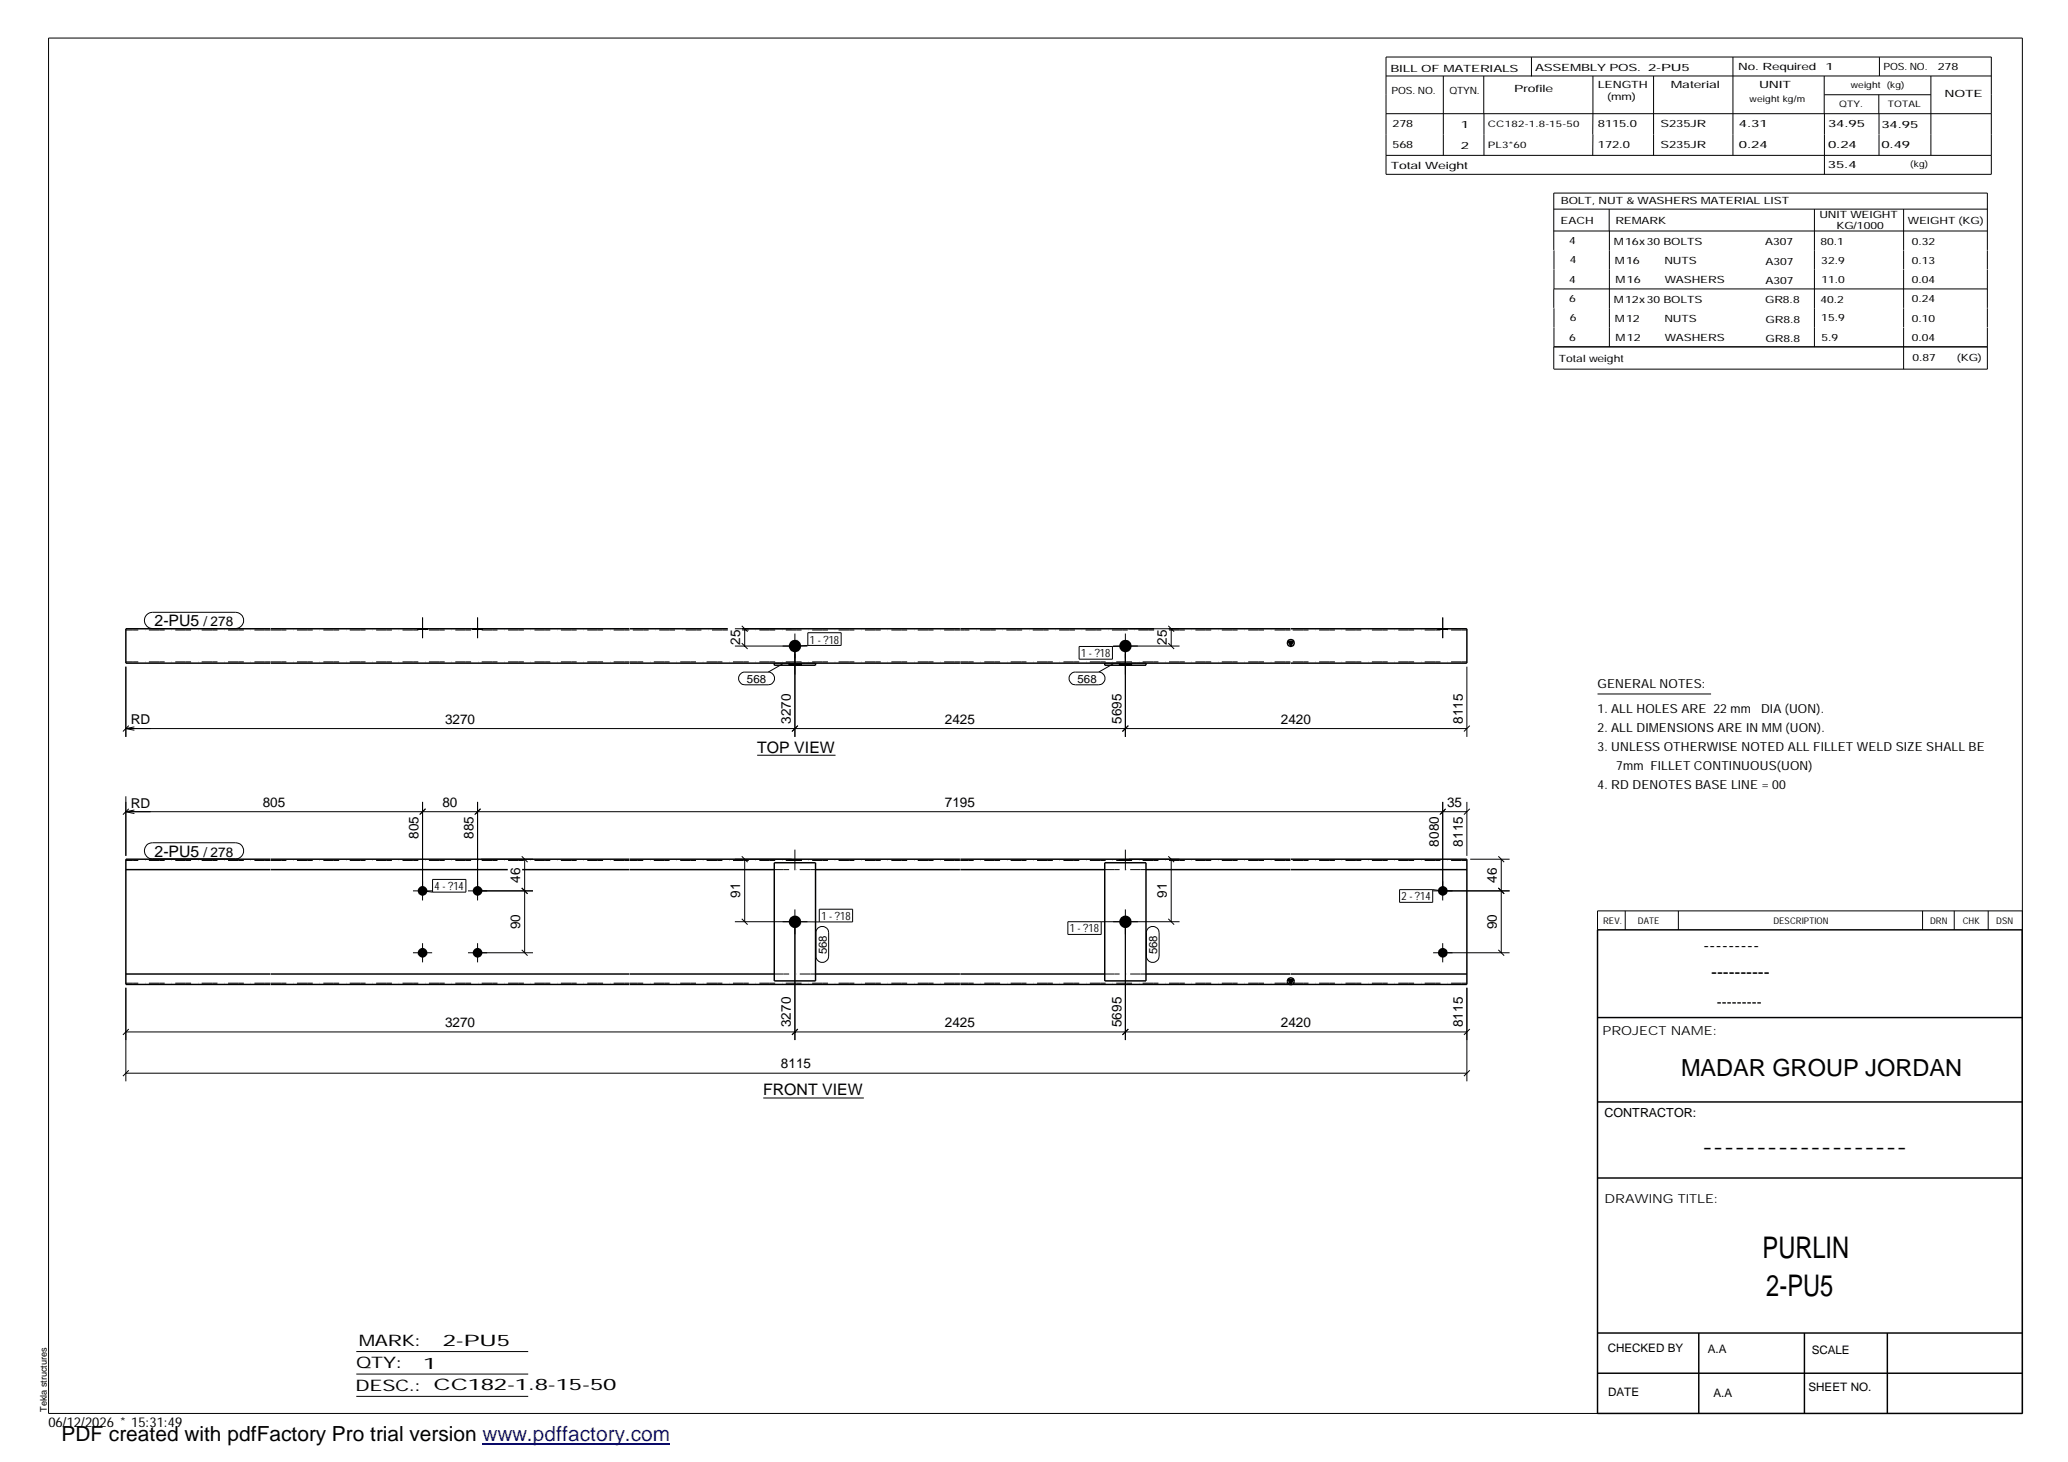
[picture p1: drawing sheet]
<svg xmlns="http://www.w3.org/2000/svg" width="420mm" height="297mm" viewBox="0 0 420 297" stroke-linecap="round" stroke-linejoin="round" font-family="sans-serif">
<g fill="none" stroke="#000" stroke-width=".2">
<path d="M9.9 7.7h401v279.5h-401zM281.6 11.6h123v23.8h-123zM281.6 15.4h123M293.2 15.4v16.2M301.5 15.4v7.7M311.1 11.6v3.9M323.6 15.4v16.2M336 15.4v16.2M352.1 11.6v20M370.6 15.4v7.7M370.7 19.2h21.6M381.7 19.2v3.9"/>
<path d="M381.8 11.6v3.8M392.3 15.4v16.2M281.6 23.1h123M281.6 31.6h123M301.5 23.1v8.5M370.7 23.1v12.3M381.8 23.1v8.5M315.7 46.9h88.1M315.7 50.8v-11.6h88.1v11.6M315.7 42.5h88.1M315.7 58.7v3.9M315.7 58.7h88.1"/>
<path d="M315.7 50.9v7.8M326.9 42.5v4.4M327 46.9v23.6M368.6 42.5v28M386.8 42.5v8.3M386.8 50.9v3.8M386.8 54.8v7.8M403.8 50.9v3.8M403.8 54.8v7.8M315.7 62.6v7.9M386.8 62.6v3.9M386.8 66.6v8.4"/>
<path d="M403.8 62.6v3.9M403.8 66.6v8.4h-88.1M403.8 70.5h-88.1v4.5M25.6 135.5v14.2M29.8 124.9l.6-.4 .6-.1h16.9a1.65 1.65 0 0 1 1.6 1.7 1.65 1.65 0 0 1-1.6 1.6h-16.9a1.65 1.65 0 0 1-1.5-1 1.65 1.65 0 0 1 .3-1.8zM84.9 127.7v.3M85.9 125.5v4.2M86.8 127.7v.3M96.1 127.7v.3M97 125.5v4.2M98 127.7v.3M149.3 131.3h14.7"/>
<path d="M149.3 127.7h11.5M150.6 136.8l.5-.2h5a1.29 1.29 0 0 1 1.3 1.2 1.29 1.29 0 0 1-1.3 1.3h-4.8a1.3 1.3 0 0 1-1.2-.9 1.3 1.3 0 0 1 .5-1.4zM150.7 130.7l1.2 1.2M150.7 127.2l1.2 1.1M151.3 127.7v3.6M159 134.9l-2.9 1.7M160.3 134.7v.5M161.5 128.7v21M162.8 134.7v.5M164.1 128.6h6.8v2.5h-6.8zM164.1 131.1l-2.6 .2M217.6 136.9l.6-.3h5a1.29 1.29 0 0 1 1.3 1.2 1.29 1.29 0 0 1-1.3 1.3h-4.7a1.29 1.29 0 0 1-1.2-.8 1.29 1.29 0 0 1 .3-1.4z"/>
<path d="M219.2 131.3h6.8v2.6h-6.8zM226.1 131.3h13.5M226.2 134.9l-3 1.7M227.4 134.7v.5M228.6 128.7v21M228.6 131.3h-2.6M229.4 127.7h10.2M229.9 134.7v.5M237.4 130.7l1.1 1.2M237.4 127.2l1.1 1.1M238 127.7v3.6M292.1 127.7v.3"/>
<path d="M293.1 125.5v4.2M294.1 127.7v.3M298 135.5v14.2M25.6 148h272.4M25.6 148l1.7 .4M26.2 147.4l-1.2 1.2M27.3 147.7l-1.7 .3M153.8 153.4h16M162.1 147.4l-1.2 1.2M229.2 147.4l-1.2 1.2M298.6 147.4l-1.2 1.2M324.6 141h23"/>
<path d="M25.6 161.8v12.1M25.6 164.9h272.4M25.6 164.9l1.7 .4M26.2 164.3l-1.2 1.2M27.3 164.6l-1.7 .3M29.8 171.7l.6-.3 .6-.2h16.9a1.63 1.63 0 0 1 1.6 1.7 1.63 1.63 0 0 1-1.6 1.6h-16.9a1.64 1.64 0 0 1-1.5-1 1.64 1.64 0 0 1 .3-1.8zM85.9 162.9v20.1M86.4 164.3l-1.1 1.2M87.9 178.7h6.8v2.6h-6.8zM96.6 165.4l1-1.1-1.2 1.2M97 162.9v20.1M97.7 174.6h10.6"/>
<path d="M106 174l1.2 1.2M106.6 174.6v19M149.3 174.6h11.5M150.7 174l1.2 1.2M151.3 174.6v12.7M160.3 174.6v.2M161.5 172.6v4.2M162.8 174.6v.2M227.4 174.6v.2M228.6 172.6v4.2M229.4 174.6h10.2M229.9 174.6v.2"/>
<path d="M237.4 174l1.1 1.2M238 174.6v12.7M293.1 162.9v20.1M293.7 164.4l-1.2 1.1M293.7 164.3l-1 1.1M298 162.9v11M298.6 164.3l-1.2 1.2M298.7 174.6h8M304.4 174l1.2 1.2M305 174.6v19M83.9 181h3.9M83.9 193.6h3.9"/>
<path d="M85.9 191.6v3.9M85.9 181l2 .3M95.1 181h13.2M95.1 193.6h13.2M97 191.6v3.9M106 193l1.2 1.2M106 180.4l1.2 1.2M149.3 187.3h14.7M150.7 186.7l1.2 1.2M161.5 184.8v26.5M161.5 187.3h5M166.2 188.6a1.31 1.31 0 0 1 1.4-.3 1.31 1.31 0 0 1 .8 1.2v4.8a1.29 1.29 0 0 1-1.3 1.2 1.29 1.29 0 0 1-1.3-1.2v-5z"/>
<path d="M166.5 184.7h6.7v2.6h-6.7zM223.7 187.3v2.6h-6.7v-2.6h22.6M228.6 184.8v26.5M233.3 188.6a1.31 1.31 0 0 1 1.4-.3 1.31 1.31 0 0 1 .8 1.2v4.8a1.29 1.29 0 0 1-1.3 1.2 1.29 1.29 0 0 1-1.3-1.2v-5zM237.4 186.7l1.1 1.2M284.4 180.7h6.7v2.6h-6.7zM291.1 180.7l2 .3M291.2 181h15.5M291.2 193.6h15.5M293.1 191.6v3.9M304.4 193l1.2 1.2M304.4 180.4l1.2 1.2"/>
<path d="M330.2 185.1v3.8M341 185.1v3.8M390.6 185.1v3.8M397 185.1v3.8M403.9 185.1v3.8M410.9 185.1h-86.3v3.8M25.6 218h272.4M25.6 200.7v19M25.6 209.7h272.4M26.2 217.5l-1.2 1.1M26.2 209.1l-1.2 1.2M162.1 209.1l-1.2 1.2"/>
<path d="M229.2 209.1l-1.2 1.2M298 200.7v19M298.6 217.5l-1.2 1.1M298.6 209.1l-1.2 1.2M155.1 223.1h20.4M72.4 274.6h34.9M72.4 279.2h34.9M72.4 283.7h34.9"/>
</g>
<path d="M160.3 174.7h2.5M227.4 174.7h2.5" fill="none" stroke="#000" stroke-width=".25"/>
<g fill="#000">
<path d="M261.7 130.3h1.1l-.5 1zM261.7 199h1.1l-.5 1z"/>
<path d="M84.9 127.7h1.9v.3h-1.9z" fill-rule="evenodd"/>
<path d="M84.9 127.7h1.9v.3h-1.9z" fill-rule="evenodd"/>
<path d="M96.1 127.7h1.9v.3h-1.9z" fill-rule="evenodd"/>
<path d="M96.1 127.7h1.9v.3h-1.9z" fill-rule="evenodd"/>
<path d="M292.1 127.7h2v.3h-2z" fill-rule="evenodd"/>
<path d="M292.1 127.7h2v.3h-2z" fill-rule="evenodd"/>
<circle cx="161.5" cy="131.3" r="1.25"/>
<circle cx="228.7" cy="131.3" r="1.25"/>
<circle cx="85.8" cy="181" r=".96"/>
<circle cx="85.8" cy="193.6" r=".96"/>
<circle cx="97" cy="181" r=".96"/>
<circle cx="97" cy="193.6" r=".96"/>
<circle cx="161.5" cy="187.3" r="1.27"/>
<circle cx="228.7" cy="187.3" r="1.27"/>
<circle cx="293.1" cy="193.6" r=".97"/>
<circle cx="293.1" cy="181" r=".97"/>
</g>
<g fill="none" stroke="#000" stroke-width=".3">
<path d="M54.9 127.7h-29.3v7h29.3M55 134.7h72.9M55 127.7h72.9M128 134.7h67M128 127.7h19.9M150.8 127.7h44.2M157.3 134.7v.5h8.4v-.5M195.1 134.7h67.1M195.1 127.7h39.4M224.5 134.7v.5h8.3v-.5M237.4 127.7h24.8M261.7 130.3h1.1l-.5 1z"/>
<path d="M262.3 127.7h35.7v7h-35.7M25.6 176.7h29.3M54.9 174.6h-29.3v25.4h29.3M55 176.7h48.2M55 174.6h72.9M106.1 176.7h21.8M128 176.7h29.3M128 174.6h67M157.3 175.3h8.4v24h-8.4zM165.7 176.7h29.3M195.1 176.7h29.4M195.1 174.6h67.1"/>
<path d="M224.5 175.3h8.3v24h-8.3zM232.8 176.7h29.4M262.3 174.6h35.7v25.4h-35.7M262.3 176.7h35.7M25.6 197.9h29.3M55 197.9h72.9M128 197.9h29.3M165.7 197.9h29.3M195.1 197.9h29.4M232.8 197.9h29.4M261.7 199h1.1l-.5 1zM262.3 197.9h35.7"/>
<path d="M324.6 188.9h86.2l.1 98.3h-86.3zM55 200h72.9M128 200h67M195.1 200h67.1M324.6 206.7h86.3M324.6 239.3h86.3M324.6 223.9h86.3M324.6 270.8h86.3M324.6 279h86.3M345.1 270.8v16.4M366.6 270.8v16.4M383.5 270.8v16.4"/>
<circle cx="262.2" cy="130.6" r=".71"/>
<circle cx="262.2" cy="199.4" r=".71"/>
</g>
<g fill="none" stroke="#000" stroke-width=".2" stroke-dasharray="1.1 0 2.1 .7 0 1.4" stroke-linecap="butt">
<path d="M54.9 134.5h-29.3M54.9 128h-29.3M127.9 134.5h-72.9M127.9 128h-72.9M147.9 128h-19.9M157.3 134.7h8.4M195 134.5h-67M195 128h-44.2M224.5 134.7h8.3M234.5 128h-39.4M262.2 134.5h-67.1M262.2 128h-24.8"/>
<path d="M298 134.5h-35.7M298 128h-35.7M54.9 174.8h-29.3M127.9 174.8h-72.9M165.7 176.7h-8.4M195 174.8h-67M232.8 176.7h-8.3M262.2 174.8h-67.1M298 174.8h-35.7M54.9 199.8h-29.3M127.9 199.8h-72.9M165.7 197.9h-8.4"/>
<path d="M195 199.8h-67M232.8 197.9h-8.3M262.2 199.8h-67.1M298 199.8h-35.7"/>
</g>
<path d="M160.3 134.9h2.5M227.4 134.9h2.5" fill="none" stroke="#000" stroke-width=".42"/>
<path d="M98 293.3h38.2" fill="none" stroke="#00f" stroke-width=".3"/>
<g font-size="6.1">
<text x="358.1" y="255.5">PURLIN</text>
<text x="358.9" y="263.3">2-PU5</text>
</g>
<text font-size="4.8" x="341.5" y="218.6">MADAR GROUP JORDAN</text>
<text font-size="4.2" x="12.5" y="292.7">PDF created with pdfFactory Pro trial version www.pdffactory.com</text>
<g font-size="3.6">
<text x="346.1" y="193.2">---------</text>
<text x="347.7" y="198.6">----------</text>
<text x="345.8" y="234.2">-------------------</text>
</g>
<g font-size="3.2">
<text x="31.4" y="127.3">2-PU5</text>
<text x="153.8" y="152.9">TOP VIEW</text>
<text x="31.4" y="174.1">2-PU5</text>
<text x="155.1" y="222.6">FRONT VIEW</text>
<text x="72.9" y="273.5">MARK:</text>
<text x="90" y="273.5">2-PU5</text>
<text x="72.4" y="278">QTY:</text>
<text x="86" y="278.1">1</text>
<text x="72.2" y="282.6">DESC.:</text>
<text x="88.1" y="282.4">CC182-1.8-15-50</text>
</g>
<text font-size="3" x="348.8" y="204.5">---------</text>
<g font-size="2.8">
<text x="41.4" y="127.3">/ 278</text>
<text x="150.4" y="131" transform="rotate(-90 150.4 131)">25</text>
<text x="237.1" y="131" transform="rotate(-90 237.1 131)">25</text>
<text x="26.6" y="147.2">RD</text>
<text x="90.4" y="147.1">3270</text>
<text x="160.7" y="147.1" transform="rotate(-90 160.7 147.1)">3270</text>
<text x="192" y="147.1">2425</text>
<text x="227.8" y="147.1" transform="rotate(-90 227.8 147.1)">5695</text>
<text x="260.2" y="147.1">2420</text>
<text x="297.2" y="147.1" transform="rotate(-90 297.2 147.1)">8115</text>
<text x="26.6" y="164.1">RD</text>
<text x="53.4" y="164">805</text>
<text x="89.9" y="164">80</text>
<text x="192" y="164">7195</text>
<text x="294" y="164">35</text>
<text x="85" y="170.5" transform="rotate(-90 85 170.5)">805</text>
<text x="96.2" y="170.5" transform="rotate(-90 96.2 170.5)">885</text>
<text x="292.4" y="172.1" transform="rotate(-90 292.4 172.1)">8080</text>
<text x="297.2" y="172.1" transform="rotate(-90 297.2 172.1)">8115</text>
<text x="41.4" y="174.1">/ 278</text>
<text x="105.7" y="179.4" transform="rotate(-90 105.7 179.4)">46</text>
<text x="304.1" y="179.4" transform="rotate(-90 304.1 179.4)">46</text>
<text x="150.4" y="182.5" transform="rotate(-90 150.4 182.5)">91</text>
<text x="237.1" y="182.5" transform="rotate(-90 237.1 182.5)">91</text>
<text x="105.7" y="188.8" transform="rotate(-90 105.7 188.8)">90</text>
<text x="304.1" y="188.8" transform="rotate(-90 304.1 188.8)">90</text>
<text x="90.4" y="208.7">3270</text>
<text x="160.7" y="208.7" transform="rotate(-90 160.7 208.7)">3270</text>
<text x="192" y="208.7">2425</text>
<text x="227.8" y="208.7" transform="rotate(-90 227.8 208.7)">5695</text>
<text x="260.2" y="208.7">2420</text>
<text x="297.2" y="208.7" transform="rotate(-90 297.2 208.7)">8115</text>
<text x="158.7" y="217.1">8115</text>
<text x="9.8" y="290">06/12/2026 * 15:31:49</text>
</g>
<g font-size="2.5">
<text x="324.6" y="139.9">GENERAL NOTES:</text>
<text x="324.6" y="148.7">2. ALL DIMENSIONS ARE IN MM (UON).</text>
<text x="324.6" y="144.9">1. ALL HOLES ARE 22 mm</text>
<text x="357.8" y="144.9">DIA (UON).</text>
<text x="324.6" y="152.5">3. UNLESS OTHERWISE NOTED ALL FILLET WELD SIZE SHALL BE</text>
<text x="324.6" y="160.2">4. RD DENOTES BASE LINE = 00</text>
<text x="328.4" y="156.4">7mm FILLET CONTINUOUS(UON)</text>
<text x="325.6" y="210.3">PROJECT NAME:</text>
<text x="326" y="226.9">CONTRACTOR:</text>
<text x="326" y="244.4">DRAWING TITLE:</text>
</g>
<g font-size="2.4">
<text x="326.7" y="274.7">CHECKED BY</text>
<text x="347" y="275">A.A</text>
<text x="368.1" y="275.1">SCALE</text>
<text x="326.7" y="283.6">DATE</text>
<text x="348.1" y="283.9">A.A</text>
<text x="367.5" y="282.6">SHEET NO.</text>
</g>
<g font-size="2.3">
<text x="164.5" y="130.8">1 - ?18</text>
<text x="219.7" y="133.5">1 - ?18</text>
<text x="151.8" y="138.7">568</text>
<text x="218.9" y="138.7">568</text>
<text x="88.3" y="180.8">4 - ?14</text>
<text x="284.8" y="182.9">2 - ?14</text>
<text x="166.9" y="186.9">1 - ?18</text>
<text x="217.4" y="189.4">1 - ?18</text>
<text x="168" y="193.8" transform="rotate(-90 168 193.8)">568</text>
<text x="235.1" y="193.8" transform="rotate(-90 235.1 193.8)">568</text>
</g>
<g font-size="2">
<text x="282.5" y="14.6">BILL OF MATERIALS</text>
<text x="311.9" y="14.4">ASSEMBLY POS.</text>
<text x="324.6" y="17.9">LENGTH</text>
<text x="334.9" y="14.4">2-PU5</text>
<text x="339.5" y="17.9">Material</text>
<text x="353.1" y="14.2">No. Required</text>
<text x="357.4" y="17.9">UNIT</text>
<text x="370.9" y="14.2">1</text>
<text x="382.7" y="14.2">POS. NO.</text>
<text x="393.7" y="14.3">278</text>
<text x="282.7" y="19.1">POS. NO.</text>
<text x="294.5" y="19">QTYN.</text>
<text x="307.6" y="18.7">Profile</text>
<text x="326.5" y="20.4">(mm)</text>
<text x="395.1" y="19.6">NOTE</text>
<text x="282.9" y="25.8">278</text>
<text x="296.8" y="26">1</text>
<text x="324.7" y="25.9">8115.0</text>
<text x="337.4" y="25.9">S235JR</text>
<text x="353.3" y="25.9">4.31</text>
<text x="371.4" y="25.9">34.95</text>
<text x="382.3" y="25.9">34.95</text>
<text x="282.6" y="34.4">Total Weight</text>
<text x="282.9" y="30">568</text>
<text x="296.8" y="30.2">2</text>
<text x="324.7" y="30.1">172.0</text>
<text x="337.4" y="30.1">S235JR</text>
<text x="353.3" y="30.1">0.24</text>
<text x="371.4" y="34.2">35.4</text>
<text x="371.4" y="30.1">0.24</text>
<text x="382.3" y="30.2">0.49</text>
<text x="317.1" y="41.5">BOLT, NUT &amp; WASHERS MATERIAL LIST</text>
<text x="317.1" y="45.5">EACH</text>
<text x="328.2" y="45.5">REMARK</text>
<text x="369.7" y="44.3">UNIT WEIGHT</text>
<text x="373.1" y="46.5">KG/1000</text>
<text x="387.6" y="45.4">WEIGHT (KG)</text>
<text x="318.8" y="49.6">4</text>
<text x="318.9" y="53.5">4</text>
<text x="327.9" y="49.8">M16x30 BOLTS</text>
<text x="328.1" y="53.6">M16</text>
<text x="338.2" y="53.6">NUTS</text>
<text x="358.6" y="49.9">A307</text>
<text x="358.7" y="53.8">A307</text>
<text x="369.9" y="49.8">80.1</text>
<text x="370" y="53.5">32.9</text>
<text x="388.4" y="49.7">0.32</text>
<text x="388.4" y="53.6">0.13</text>
<text x="318.8" y="57.6">4</text>
<text x="328.3" y="57.6">M16</text>
<text x="338.2" y="57.6">WASHERS</text>
<text x="358.7" y="57.7">A307</text>
<text x="370.1" y="57.4">11.0</text>
<text x="388.4" y="57.5">0.04</text>
<text x="318.8" y="61.4">6</text>
<text x="318.9" y="65.2">6</text>
<text x="327.9" y="61.6">M12x30 BOLTS</text>
<text x="328.1" y="65.3">M12</text>
<text x="338.2" y="65.4">NUTS</text>
<text x="358.6" y="61.6">GR8.8</text>
<text x="358.7" y="65.6">GR8.8</text>
<text x="369.9" y="61.5">40.2</text>
<text x="370" y="65.3">15.9</text>
<text x="388.4" y="61.5">0.24</text>
<text x="388.4" y="65.4">0.10</text>
<text x="318.8" y="69.3">6</text>
<text x="328.3" y="69.3">M12</text>
<text x="338.2" y="69.3">WASHERS</text>
<text x="358.7" y="69.5">GR8.8</text>
<text x="370.1" y="69.2">5.9</text>
<text x="388.4" y="69.3">0.04</text>
<text x="316.7" y="73.5">Total weight</text>
<text x="388.6" y="73.3">0.87</text>
<text x="397.6" y="73.3">(KG)</text>
</g>
<g font-size="1.9">
<text x="325.7" y="187.8">REV.</text>
<text x="332.8" y="187.6">DATE</text>
<text x="360.3" y="187.7">DESCRIPTION</text>
<text x="392.1" y="187.6">DRN</text>
<text x="398.8" y="187.6">CHK</text>
<text x="405.6" y="187.7">DSN</text>
<text x="9.5" y="286.8" transform="rotate(-90 9.5 286.8)">Tekla structures</text>
</g>
<g font-size="1.8">
<text x="376" y="17.9">weight (kg)</text>
<text x="355.5" y="20.7">weight kg/m</text>
<text x="373.6" y="21.7">QTY.</text>
<text x="383.5" y="21.8">TOTAL</text>
<text x="302.3" y="25.9">CC182-1.8-15-50</text>
<text x="302.3" y="30.1">PL3*60</text>
<text x="388.1" y="34">(kg)</text>
</g>
</svg>
